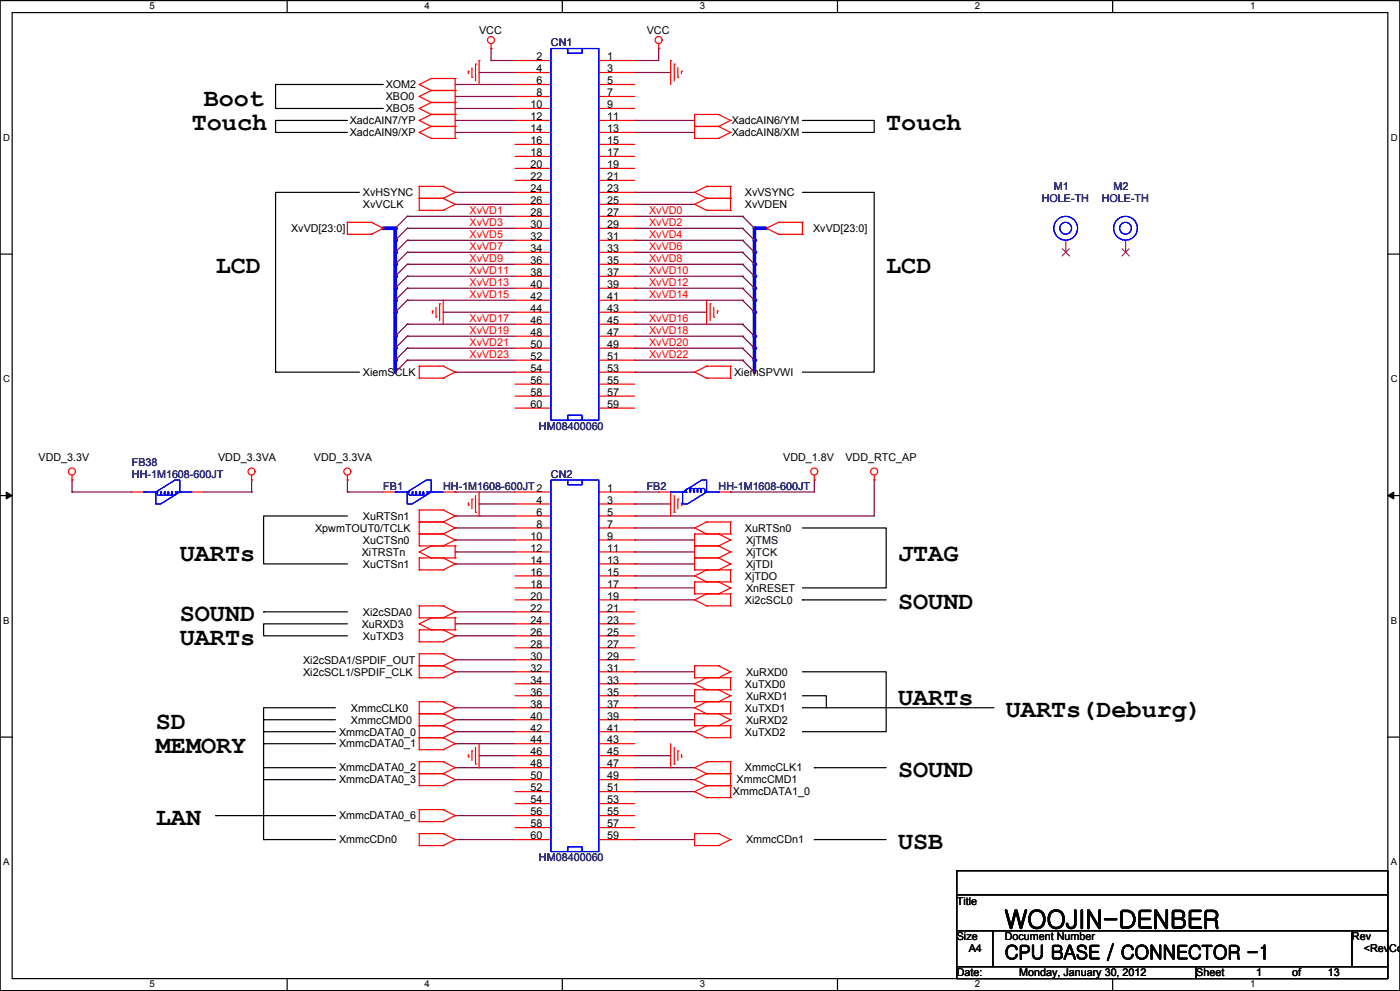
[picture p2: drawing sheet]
<svg xmlns="http://www.w3.org/2000/svg" width="297mm" height="210mm" viewBox="0 0 297 210" stroke-linecap="round" stroke-linejoin="round" font-family="sans-serif">
<g fill="none" stroke="#000" stroke-width=".25">
<path d="M0 .1h296.6v209.7h-296.6zM2.6 2.7h291.5v204.6h-291.5zM60.9 .1v2.6M119.2 .1v2.6M177.5 .1v2.6M235.8 .1v2.6M0 53.8h2.6M294.1 53.8h2.5M0 105h2.6M294.1 105h2.5M0 156.1h2.6M294.1 156.1h2.5"/>
<path d="M60.9 207.3v2.5M119.2 207.3v2.5M177.5 207.3v2.5M235.8 207.3v2.5"/>
</g>
<path d="M1.3 104.2l1.3 .8-1.3 .7zM294.1 105l1.3-.8v1.5z" fill="#000" stroke="#000" stroke-width=".21"/>
<g fill="none" stroke="#800040" stroke-width=".25">
<path d="M101.5 15.4h.1M101.5 15.4h7.6M134.5 45.8h.1M134.5 48.4h.1M134.5 45.8h22.9M134.5 48.4h22.9M86.3 76.3h.1M86.3 76.3h22.8M73.6 101.7h.1M73.6 104.2h.1M73.6 101.7v2.5M73.6 104.2h7.6"/>
<path d="M96.5 109.3h.1M96.5 111.8h.1M96.5 114.4h.1M96.5 116.9h.1M96.5 119.4h.1M96.5 104.2h.1M96.5 109.3h12.6M96.5 111.8h12.6M96.5 114.4h12.6M96.5 116.9h12.6M96.5 119.4h12.6M96.5 104.2h12.6"/>
<path d="M101.5 106.7h.1M101.5 106.7h7.6M134.5 109.3h.1M134.5 114.4h.1M134.5 116.9h.1M134.5 119.4h.1M134.5 106.7h.1M134.5 111.8h.1M134.5 104.2h.1M134.5 111.8h12.7M134.5 114.4h12.7M134.5 116.9h12.7"/>
<path d="M134.5 119.4h12.7M134.5 106.7h7.6M134.5 104.2h5.1M154.8 104.2h.1M172.6 101.7h.1M172.6 101.7v2.5h-17.8M185.3 101.7h.1M185.3 101.7v7.6h-50.8M96.5 129.6h.1M96.5 132.1h.1M96.5 134.7h.1M96.5 139.8h.1"/>
<path d="M96.5 129.6h12.6M96.5 132.1h12.6M96.5 134.7h12.6M96.5 139.8h12.6M134.5 124.5h.1M134.5 127.1h.1M134.5 122h.1M134.5 124.5h12.7M134.5 127.1h12.7M134.5 122h12.7M96.5 149.9h.1M96.5 152.4h.1"/>
<path d="M96.5 155h.1M96.5 157.5h.1M96.5 142.3h.1M96.5 149.9h12.6M96.5 152.4h12.6M96.5 155h12.6M96.5 157.5h12.6M96.5 142.3h12.6M134.5 152.4h.1M134.5 147.4h.1M134.5 142.3h.1M134.5 155h.1"/>
<path d="M134.5 149.9h.1M134.5 144.8h.1M134.5 149.9h12.7M134.5 152.4h12.7M134.5 155h12.7M134.5 147.4h12.7M134.5 142.3h12.7M134.5 144.8h12.7M96.5 162.6h.1M96.5 165.1h.1M96.5 172.8h.1M96.5 177.8h.1"/>
<path d="M96.5 162.6h12.6M96.5 165.1h12.6M96.5 172.8h12.6M96.5 177.8h12.6M101.5 160.1h.1M101.5 160.1h7.6M134.5 162.6h.1M134.5 160.1h.1M134.5 177.8h.1M134.5 162.6h12.7M134.5 160.1h7.6M134.5 177.8h12.7"/>
</g>
<path d="M159.9 48.4v2.5" fill="none" stroke="#00f" stroke-width=".76"/>
<circle cx="159.9" cy="48.4" r=".38" fill="#00f"/>
<path d="M159.9 53.4v2.6" fill="none" stroke="#00f" stroke-width=".76"/>
<circle cx="159.9" cy="53.4" r=".38" fill="#00f"/>
<path d="M159.9 50.9v2.5" fill="none" stroke="#00f" stroke-width=".76"/>
<circle cx="159.9" cy="50.9" r=".38" fill="#00f"/>
<path d="M159.9 71.2v2.5" fill="none" stroke="#00f" stroke-width=".76"/>
<circle cx="159.9" cy="71.2" r=".38" fill="#00f"/>
<path d="M159.9 58.5v2.6" fill="none" stroke="#00f" stroke-width=".76"/>
<circle cx="159.9" cy="58.5" r=".38" fill="#00f"/>
<path d="M159.9 56v2.5" fill="none" stroke="#00f" stroke-width=".76"/>
<circle cx="159.9" cy="56" r=".38" fill="#00f"/>
<path d="M159.9 63.6v2.5" fill="none" stroke="#00f" stroke-width=".76"/>
<circle cx="159.9" cy="63.6" r=".38" fill="#00f"/>
<path d="M159.9 61.1v2.5" fill="none" stroke="#00f" stroke-width=".76"/>
<circle cx="159.9" cy="61.1" r=".38" fill="#00f"/>
<path d="M159.9 66.1v5.1" fill="none" stroke="#00f" stroke-width=".76"/>
<circle cx="159.9" cy="66.1" r=".38" fill="#00f"/>
<path d="M159.9 73.7v2.6" fill="none" stroke="#00f" stroke-width=".76"/>
<circle cx="159.9" cy="73.7" r=".38" fill="#00f"/>
<g fill="none" stroke="#800040" stroke-width=".25">
<path d="M134.5 50.9h.1M134.5 53.4h.1M134.5 56h.1M134.5 58.5h.1M134.5 50.9h22.9M134.5 53.4h22.9M134.5 56h22.9M134.5 58.5h22.9M134.5 61.1h.1M134.5 63.6h.1M134.5 68.7h.1M134.5 71.2h.1"/>
<path d="M134.5 73.7h.1M134.5 66.1h.1M134.5 76.3h.1M134.5 61.1h22.9M134.5 63.6h22.9M134.5 68.7h22.9M134.5 71.2h22.9M134.5 73.7h22.9M134.5 66.1h15.2M134.5 76.3h22.9"/>
</g>
<path d="M159.9 48.4h2.5" fill="none" stroke="#00f" stroke-width=".76"/>
<circle cx="159.9" cy="48.4" r=".38" fill="#00f"/>
<path d="M159.9 76.3v2.5" fill="none" stroke="#00f" stroke-width=".76"/>
<circle cx="159.9" cy="76.3" r=".38" fill="#00f"/>
<path d="M134.5 15.4h.1M134.5 15.4h7.6M96.5 40.7h.1M96.5 43.3h.1M96.5 40.7h12.6M96.5 43.3h12.6" fill="none" stroke="#800040" stroke-width=".25"/>
<path d="M81.2 48.4h2.6" fill="none" stroke="#00f" stroke-width=".76"/>
<circle cx="81.2" cy="48.4" r=".38" fill="#00f"/>
<path d="M96.5 17.9h.1M96.5 17.9h12.6" fill="none" stroke="#800040" stroke-width=".25"/>
<path d="M83.8 76.3v2.5" fill="none" stroke="#00f" stroke-width=".76"/>
<circle cx="83.8" cy="76.3" r=".38" fill="#00f"/>
<path d="M96.5 20.4h.1M96.5 25.5h.1M96.5 23h.1M96.5 20.4h12.6M96.5 25.5h12.6M96.5 23h12.6M86.3 45.8h.1M86.3 48.4h.1M86.3 45.8h22.8M86.3 48.4h22.8M134.5 78.8h.1M134.5 78.8h12.7" fill="none" stroke="#800040" stroke-width=".25"/>
<path d="M83.8 48.4v2.5" fill="none" stroke="#00f" stroke-width=".76"/>
<circle cx="83.8" cy="48.4" r=".38" fill="#00f"/>
<path d="M83.8 53.4v2.6" fill="none" stroke="#00f" stroke-width=".76"/>
<circle cx="83.8" cy="53.4" r=".38" fill="#00f"/>
<path d="M83.8 50.9v2.5" fill="none" stroke="#00f" stroke-width=".76"/>
<circle cx="83.8" cy="50.9" r=".38" fill="#00f"/>
<path d="M83.8 71.2v2.5" fill="none" stroke="#00f" stroke-width=".76"/>
<circle cx="83.8" cy="71.2" r=".38" fill="#00f"/>
<path d="M83.8 58.5v2.6" fill="none" stroke="#00f" stroke-width=".76"/>
<circle cx="83.8" cy="58.5" r=".38" fill="#00f"/>
<path d="M83.8 56v2.5" fill="none" stroke="#00f" stroke-width=".76"/>
<circle cx="83.8" cy="56" r=".38" fill="#00f"/>
<path d="M83.8 63.6v2.5" fill="none" stroke="#00f" stroke-width=".76"/>
<circle cx="83.8" cy="63.6" r=".38" fill="#00f"/>
<path d="M83.8 61.1v2.5" fill="none" stroke="#00f" stroke-width=".76"/>
<circle cx="83.8" cy="61.1" r=".38" fill="#00f"/>
<path d="M83.8 66.1v5.1" fill="none" stroke="#00f" stroke-width=".76"/>
<circle cx="83.8" cy="66.1" r=".38" fill="#00f"/>
<path d="M83.8 73.7v2.6" fill="none" stroke="#00f" stroke-width=".76"/>
<circle cx="83.8" cy="73.7" r=".38" fill="#00f"/>
<g fill="none" stroke="#800040" stroke-width=".25">
<path d="M104.1 10.3h.1M104.1 12.8h.1M104.1 10.3v2.5M104.1 12.8h5M134.5 12.8h.1M139.6 10.3h.1M139.6 10.3v2.5h-5.1M96.5 28.1h.1M96.5 28.1h12.6M134.5 25.5h.1M134.5 28.1h.1M134.5 28.1h12.7"/>
<path d="M134.5 25.5h12.7M86.3 50.9h.1M86.3 53.4h.1M86.3 56h.1M86.3 58.5h.1M86.3 48.4h.1M86.3 45.8h.1M86.3 50.9h22.8M86.3 53.4h22.8M86.3 56h22.8M86.3 58.5h22.8M86.3 48.4l-2.5 2.5"/>
<path d="M86.3 50.9l-2.5 2.5M86.3 56l-2.5 2.5M86.3 58.5l-2.5 2.6M86.3 53.4l-2.5 2.6M86.3 45.8l-2.5 2.6M134.5 40.7h.1M134.5 43.3h.1M134.5 40.7h12.7M134.5 43.3h12.7M157.4 48.4h.1M157.4 50.9h.1M157.4 56h.1"/>
<path d="M157.4 58.5h.1M157.4 53.4h.1M157.4 45.8h.1M157.4 48.4l2.5 2.5M157.4 50.9l2.5 2.5M157.4 56l2.5 2.5M157.4 58.5l2.5 2.6M157.4 53.4l2.5 2.6M157.4 45.8l2.5 2.6M86.3 61.1h.1M86.3 63.6h.1M86.3 68.7h.1"/>
<path d="M86.3 71.2h.1M86.3 73.7h.1M86.3 76.3h.1M86.3 61.1h22.8M86.3 63.6h22.8M86.3 68.7h22.8M86.3 71.2h22.8M86.3 73.7h22.8M86.3 63.6l-2.5 2.5M86.3 61.1l-2.5 2.5M86.3 71.2l-2.5 2.5M86.3 73.7l-2.5 2.6"/>
<path d="M86.3 68.7l-2.5 2.5M86.3 76.3l-2.5 2.5M93.9 66.1h.1M93.9 66.1h15.2M96.5 78.8h.1M96.5 78.8h12.6M157.4 63.6h.1M157.4 61.1h.1M157.4 71.2h.1M157.4 73.7h.1M157.4 68.7h.1M157.4 76.3h.1"/>
<path d="M157.4 63.6l2.5 2.5M157.4 61.1l2.5 2.5M157.4 71.2l2.5 2.5M157.4 73.7l2.5 2.6M157.4 68.7l2.5 2.5M157.4 76.3l2.5 2.5M15.3 104.2h.1M15.3 101.7h.1M15.3 104.2h12.7M15.3 101.7v2.5M43.2 104.2h10.1M53.3 104.2h.1"/>
<path d="M53.3 101.7h.1M53.3 101.7v2.5M134.5 165.1h.1M134.5 167.7h.1M134.5 165.1h12.7M134.5 167.7h12.7"/>
</g>
<g fill="none" stroke="#f00" stroke-width=".25">
<path d="M88.8 17.9h.1M88.8 17.9l2.6 1.3M91.4 16.6h.1M91.4 19.2h.1M91.4 16.6l-2.6 1.3M91.4 16.6h5.1M91.4 19.2h5.1M91.4 19.2l-2.6 1.2M96.5 16.6h.1M96.5 19.2h.1M96.5 16.6v12.7M99.2 15.1h.1"/>
<path d="M99.2 15.1v.5M100 16.4h.1M100 14.3v2.1M100.8 13.6h.1M100.8 13.6v3.5M101.5 12.8h.1M101.5 12.8v5.1M104.1 10.3h.1M104.1 9.3v1M109.1 12.8h7.7M109.1 15.4h7.7M109.1 17.9h7.7"/>
<path d="M126.9 12.8h7.6M126.9 15.4h7.6M126.9 17.9h7.6M139.6 10.3h.1M139.6 9.3v1M142.1 12.8h.1M142.1 12.8v5.1M142.9 13.6h.1M142.9 13.6v3.5M143.6 16.4h.1M143.6 14.3v2.1M144.4 15.1h.1"/>
<path d="M144.4 15.1v.5M88.8 39.5h.1M88.8 20.4h.1M88.8 25.5h.1M88.8 23h.1M88.8 28.1h.1M88.8 39.5v5.1M88.8 39.5h5.1M88.8 20.4l2.6 1.3M88.8 25.5l2.6 1.3M88.8 23l2.6 1.2M88.8 28.1l2.6 1.2"/>
<path d="M91.4 21.7h.1M91.4 24.2h.1M91.4 26.8h.1M91.4 29.3h.1M91.4 21.7h5.1M91.4 24.2l-2.6 1.3M91.4 24.2h5.1M91.4 26.8h5.1M91.4 21.7l-2.6 1.3M91.4 26.8l-2.6 1.3M91.4 29.3h5.1M93.9 39.5h.1"/>
<path d="M93.9 39.5l2.6 1.2M96.5 21.7h.1M96.5 24.2h.1M96.5 26.8h.1M96.5 29.3h.1M109.1 20.4h7.7M109.1 23h7.7M109.1 25.5h7.7M109.1 28.1h7.7M109.1 30.6h7.7M109.1 33.1h7.7M109.1 35.7h7.7"/>
<path d="M109.1 38.2h7.7M126.9 20.4h7.6M126.9 23h7.6M126.9 25.5h7.6M126.9 28.1h7.6M126.9 30.6h7.6M126.9 33.1h7.6M126.9 35.7h7.6M126.9 38.2h7.6M147.2 24.2h.1M147.2 26.8h.1M147.2 29.3h.1"/>
<path d="M147.2 24.2v5.1M147.2 24.2h5.1M147.2 26.8h5.1M147.2 29.3h5.1M149.7 39.5h.1M149.7 39.5h5.1M149.7 39.5l-2.5 1.2M152.3 24.2h.1M152.3 26.8h.1M152.3 29.3h.1M152.3 24.2l2.5 1.3M152.3 26.8l2.5 1.3"/>
<path d="M154.8 39.5h.1M154.8 25.5h.1M154.8 28.1h.1M154.8 39.5v5.1M154.8 25.5l-2.5 1.3M154.8 28.1l-2.5 1.2M73.6 47.1h.1M73.6 49.6h.1M73.6 47.1h5.1M73.6 49.6h5.1M73.6 47.1v2.5M78.7 47.1h.1"/>
<path d="M78.7 49.6h.1M78.7 47.1l2.5 1.3M81.2 48.4h.1M81.2 48.4l-2.5 1.2M88.8 42h.1M88.8 44.6h.1M88.8 42h5.1M88.8 44.6h5.1M93.9 42h.1M93.9 44.6h.1M93.9 42l2.6 1.3M96.5 40.7h.1"/>
<path d="M96.5 43.3h.1M96.5 40.7l-2.6 1.3M96.5 43.3l-2.6 1.3M109.1 40.7h7.7M109.1 43.3h7.7M109.1 45.8h7.7M109.1 48.4h7.7M109.1 50.9h7.7M109.1 53.4h7.7M109.1 56h7.7M109.1 58.5h7.7M126.9 40.7h7.6"/>
<path d="M126.9 43.3h7.6M126.9 45.8h7.6M126.9 48.4h7.6M126.9 50.9h7.6M126.9 53.4h7.6M126.9 56h7.6M126.9 58.5h7.6M147.2 40.7h.1M147.2 43.3h.1M147.2 40.7l2.5 1.3M147.2 43.3l2.5 1.3M149.7 42h.1"/>
<path d="M149.7 44.6h.1M149.7 42h5.1M149.7 44.6h5.1M149.7 42l-2.5 1.3M154.8 42h.1M154.8 44.6h.1M162.4 48.4h.1M162.4 48.4l2.6 1.2M165 47.1h.1M165 49.6h.1M165 47.1l-2.6 1.3M165 47.1h5"/>
<path d="M165 49.6h5M170 47.1h.1M170 49.6h.1M170 47.1v2.5M225.9 50.9v2.5M238.5 50.9v2.5M88.8 77.6h.1M88.8 77.6v2.5M88.8 77.6h5.1M91.6 65.9h.1M91.6 65.9v.5M92.4 67.1h.1"/>
<path d="M92.4 65.1v2M93.2 64.4h.1M93.2 64.4v3.5M93.9 77.6h.1M93.9 63.6h.1M93.9 77.6l2.6 1.2M93.9 63.6v5.1M96.5 78.8h.1M96.5 78.8l-2.6 1.3M109.1 61.1h7.7M109.1 63.6h7.7M109.1 66.1h7.7"/>
<path d="M109.1 68.7h7.7M109.1 71.2h7.7M109.1 73.7h7.7M109.1 76.3h7.7M109.1 78.8h7.7M126.9 61.1h7.6M126.9 63.6h7.6M126.9 66.1h7.6M126.9 68.7h7.6M126.9 71.2h7.6M126.9 73.7h7.6M126.9 76.3h7.6"/>
<path d="M126.9 78.8h7.6M147.2 78.8h.1M147.2 78.8l2.5 1.3M149.7 77.6h.1M149.7 63.6h.1M149.7 77.6l-2.5 1.2M149.7 77.6h5.1M149.7 63.6v5.1M150.5 64.4h.1M150.5 64.4v3.5M151.3 67.1h.1M151.3 65.1v2"/>
<path d="M152 65.9h.1M152 65.9v.5M154.8 77.6h.1M154.8 77.6v2.5M88.8 80.1h.1M88.8 80.1h5.1M93.9 80.1h.1M109.1 81.4h7.7M109.1 83.9h7.7M109.1 86.4h7.7M126.9 81.4h7.6M126.9 83.9h7.6"/>
<path d="M126.9 86.4h7.6M149.7 80.1h.1M149.7 80.1h5.1M154.8 80.1h.1M15.3 101.7h.1M15.3 100.7v1M28 104.2h2.5M40.6 104.2h2.6M53.3 101.7h.1M53.3 100.7v1M73.6 101.7h.1M73.6 100.7v1"/>
<path d="M81.2 104.2h2.6M88.8 108h.1M88.8 110.6h.1M88.8 113.1h.1M88.8 115.6h.1M88.8 118.2h.1M88.8 116.9h.1M88.8 108v7.6M88.8 118.2v2.5M88.8 108h5.1M88.8 110.6h5.1M88.8 113.1h5.1"/>
<path d="M88.8 115.6h7.7M88.8 118.2h7.7M88.8 116.9l2.6 1.3M91.4 115.6h.1M91.4 118.2h.1M91.4 115.6l-2.6 1.3M93.9 108h.1M93.9 110.6h.1M93.9 113.1h.1M93.9 115.6h.1M93.9 118.2h.1M93.9 108l2.6 1.3"/>
<path d="M93.9 110.6l2.6 1.2M93.9 113.1l2.6 1.3M93.9 118.2l2.6 1.2M93.9 104.2h2.6M96.5 109.3h.1M96.5 111.8h.1M96.5 114.4h.1M96.5 119.4h.1M96.5 115.6h.1M96.5 118.2h.1M96.5 109.3l-2.6 1.3M96.5 111.8l-2.6 1.3"/>
<path d="M96.5 114.4l-2.6 1.2M96.5 119.4l-2.6 1.3M96.5 115.6v2.6M99.2 107h.1M99.2 106.5v.5M100 105.7h.1M100 105.7v2.1M100.8 108.5h.1M100.8 105v3.5M101.5 109.3h.1M101.5 104.2v5.1M109.1 104.2h7.7"/>
<path d="M109.1 106.7h7.7M109.1 109.3h7.7M109.1 111.8h7.7M109.1 114.4h7.7M109.1 116.9h7.7M109.1 119.4h7.7M126.9 104.2h7.6M126.9 106.7h7.6M126.9 109.3h7.6M126.9 111.8h7.6M126.9 114.4h7.6M126.9 116.9h7.6"/>
<path d="M126.9 119.4h7.6M139.6 104.2h2.5v5.1M142.1 109.3h.1M142.9 108.5h.1M142.9 105v3.5M143.6 105.7h.1M143.6 105.7v2.1M144.4 107h.1M144.4 106.5v.5M147.2 113.1h.1M147.2 115.6h.1M147.2 118.2h.1"/>
<path d="M147.2 111.8h.1M147.2 113.1h7.6M147.2 115.6h5.1M147.2 113.1v7.6M147.2 118.2h5.1M147.2 111.8l2.5 1.3M149.7 110.6h.1M149.7 113.1h.1M149.7 110.6h5.1M149.7 110.6l-2.5 1.2M152.3 113.1h.1M152.3 115.6h.1"/>
<path d="M152.3 118.2h.1M152.3 113.1l2.5 1.3M152.3 115.6l2.5 1.3M152.3 118.2l2.5 1.2M152.3 104.2h2.5M154.8 114.4h.1M154.8 116.9h.1M154.8 119.4h.1M154.8 110.6h.1M154.8 113.1h.1M154.8 110.6v2.5M154.8 114.4l-2.5 1.2"/>
<path d="M154.8 116.9l-2.5 1.3M154.8 119.4l-2.5 1.3M172.6 101.7h.1M172.6 100.7v1M185.3 101.7h.1M185.3 100.7v1M88.8 120.7h.1M88.8 128.3h.1M88.8 130.9h.1M88.8 132.1h.1M88.8 133.4h.1M88.8 135.9h.1"/>
<path d="M88.8 138.5h.1M88.8 128.3v2.6M88.8 133.4v2.5M88.8 138.5v5.1M88.8 120.7h5.1M88.8 128.3h5.1M88.8 130.9h7.7M88.8 133.4h7.7M88.8 132.1l2.6 1.3M88.8 135.9h5.1M88.8 138.5h5.1M91.4 130.9h.1"/>
<path d="M91.4 133.4h.1M91.4 130.9l-2.6 1.2M93.9 120.7h.1M93.9 128.3h.1M93.9 130.9h.1M93.9 133.4h.1M93.9 135.9h.1M93.9 138.5h.1M93.9 128.3l2.6 1.3M93.9 133.4l2.6 1.3M93.9 138.5l2.6 1.3M96.5 129.6h.1"/>
<path d="M96.5 130.9h.1M96.5 133.4h.1M96.5 134.7h.1M96.5 139.8h.1M96.5 130.9v2.5M96.5 129.6l-2.6 1.3M96.5 134.7l-2.6 1.2M96.5 139.8l-2.6 1.2M109.1 122h7.7M109.1 124.5h7.7M109.1 127.1h7.7M109.1 129.6h7.7"/>
<path d="M109.1 132.1h7.7M109.1 134.7h7.7M109.1 137.2h7.7M109.1 139.8h7.7M126.9 122h7.6M126.9 124.5h7.6M126.9 127.1h7.6M126.9 129.6h7.6M126.9 132.1h7.6M126.9 134.7h7.6M126.9 137.2h7.6M126.9 139.8h7.6"/>
<path d="M147.2 120.7h.1M147.2 123.3h.1M147.2 125.8h.1M147.2 127.1h.1M147.2 122h.1M147.2 123.3v2.5M147.2 120.7h7.6M147.2 123.3h7.6M147.2 125.8h7.6M147.2 127.1l2.5 1.2M147.2 122l2.5 1.3M149.7 125.8h.1"/>
<path d="M149.7 128.3h.1M149.7 120.7h.1M149.7 123.3h.1M149.7 128.3h5.1M149.7 125.8l-2.5 1.3M149.7 120.7l-2.5 1.3M152.3 120.7h.1M152.3 123.3h.1M152.3 125.8h.1M152.3 123.3l2.5 1.2M154.8 124.5h.1M154.8 125.8h.1"/>
<path d="M154.8 128.3h.1M154.8 120.7h.1M154.8 123.3h.1M154.8 120.7v2.6M154.8 125.8v2.5M154.8 124.5l-2.5 1.3M88.8 148.6h.1M88.8 151.2h.1M88.8 153.7h.1M88.8 156.3h.1M88.8 158.8h.1M88.8 141h.1"/>
<path d="M88.8 143.6h.1M88.8 148.6h5.1M88.8 148.6v10.2M88.8 151.2h5.1M88.8 153.7h5.1M88.8 156.3h5.1M88.8 158.8h5.1M88.8 141h5.1M88.8 143.6h5.1M93.9 148.6h.1M93.9 151.2h.1M93.9 153.7h.1"/>
<path d="M93.9 156.3h.1M93.9 158.8h.1M93.9 141h.1M93.9 143.6h.1M93.9 148.6l2.6 1.3M93.9 151.2l2.6 1.2M93.9 153.7l2.6 1.3M93.9 156.3l2.6 1.2M93.9 141l2.6 1.3M96.5 149.9h.1M96.5 152.4h.1M96.5 155h.1"/>
<path d="M96.5 157.5h.1M96.5 142.3h.1M96.5 149.9l-2.6 1.3M96.5 152.4l-2.6 1.3M96.5 155l-2.6 1.3M96.5 157.5l-2.6 1.3M96.5 142.3l-2.6 1.3M99.2 159.8v.5M100 159h.1M100 159v2.1M100.8 158.3v3.5M101.5 157.5v5.1"/>
<path d="M109.1 142.3h7.7M109.1 144.8h7.7M109.1 147.4h7.7M109.1 149.9h7.7M109.1 152.4h7.7M109.1 155h7.7M109.1 157.5h7.7M126.9 142.3h7.6M126.9 144.8h7.6M126.9 147.4h7.6M126.9 149.9h7.6M126.9 152.4h7.6"/>
<path d="M126.9 155h7.6M126.9 157.5h7.6M142.1 157.5v5.1M142.9 158.3v3.5M143.6 159h.1M143.6 159v2.1M144.4 159.8v.5M147.2 151.2h.1M147.2 153.7h.1M147.2 146.1h.1M147.2 148.6h.1M147.2 141h.1"/>
<path d="M147.2 143.6h.1M147.2 155h.1M147.2 149.9h.1M147.2 144.8h.1M147.2 148.6h7.6M147.2 151.2h7.6M147.2 153.7h7.6M147.2 141v2.6M147.2 146.1v2.5M147.2 151.2v2.5M147.2 144.8l2.5 1.3M147.2 146.1h7.6"/>
<path d="M147.2 141h5.1M147.2 143.6h7.6M147.2 155l2.5 1.3M147.2 149.9l2.5 1.3M149.7 153.7h.1M149.7 156.3h.1M149.7 148.6h.1M149.7 151.2h.1M149.7 143.6h.1M149.7 146.1h.1M149.7 156.3h5.1M149.7 153.7l-2.5 1.3"/>
<path d="M149.7 148.6l-2.5 1.3M149.7 143.6l-2.5 1.2M152.3 151.2h.1M152.3 153.7h.1M152.3 146.1h.1M152.3 148.6h.1M152.3 141h.1M152.3 143.6h.1M152.3 151.2l2.5 1.2M152.3 146.1l2.5 1.3M152.3 141l2.5 1.3M154.8 152.4h.1"/>
<path d="M154.8 147.4h.1M154.8 142.3h.1M154.8 153.7h.1M154.8 156.3h.1M154.8 148.6h.1M154.8 151.2h.1M154.8 143.6h.1M154.8 146.1h.1M154.8 143.6v2.5M154.8 148.6v2.6M154.8 153.7v2.6M154.8 152.4l-2.5 1.3"/>
<path d="M154.8 147.4l-2.5 1.2M154.8 142.3l-2.5 1.3M88.8 171.5h.1M88.8 174h.1M88.8 176.6h.1M88.8 179.1h.1M88.8 161.3h.1M88.8 163.9h.1M88.8 166.4h.1M88.8 161.3h5.1M88.8 163.9h5.1M88.8 161.3v5.1"/>
<path d="M88.8 171.5v2.5M88.8 176.6v2.5M88.8 171.5h5.1M88.8 174h5.1M88.8 176.6h5.1M88.8 179.1h5.1M88.8 166.4h5.1M93.9 171.5h.1M93.9 174h.1M93.9 176.6h.1M93.9 179.1h.1M93.9 161.3h.1"/>
<path d="M93.9 163.9h.1M93.9 166.4h.1M93.9 171.5l2.6 1.3M93.9 176.6l2.6 1.2M93.9 161.3l2.6 1.3M93.9 163.9l2.6 1.2M96.5 172.8h.1M96.5 177.8h.1M96.5 162.6h.1M96.5 165.1h.1M96.5 172.8l-2.6 1.2M96.5 177.8l-2.6 1.3"/>
<path d="M96.5 162.6l-2.6 1.3M96.5 165.1l-2.6 1.3M99.2 160.3h.1M100.8 161.8h.1M101.5 162.6h.1M109.1 160.1h7.7M109.1 162.6h7.7M109.1 165.1h7.7M109.1 167.7h7.7M109.1 170.2h7.7M109.1 172.8h7.7M109.1 175.3h7.7"/>
<path d="M109.1 177.8h7.7M126.9 160.1h7.6M126.9 162.6h7.6M126.9 165.1h7.6M126.9 167.7h7.6M126.9 170.2h7.6M126.9 172.8h7.6M126.9 175.3h7.6M126.9 177.8h7.6M142.1 162.6h.1M142.9 161.8h.1M144.4 160.3h.1"/>
<path d="M147.2 162.6h.1M147.2 176.6h.1M147.2 179.1h.1M147.2 165.1h.1M147.2 167.7h.1M147.2 162.6l2.5 1.3M147.2 176.6v2.5M147.2 176.6h5.1M147.2 179.1h5.1M147.2 165.1l2.5 1.3M147.2 167.7l2.5 1.2M149.7 161.3h.1"/>
<path d="M149.7 163.9h.1M149.7 166.4h.1M149.7 168.9h.1M149.7 161.3l-2.5 1.3M149.7 161.3h5.1M149.7 163.9h5.1M149.7 166.4h5.1M149.7 163.9l-2.5 1.2M149.7 166.4l-2.5 1.3M149.7 168.9h5.1M152.3 176.6h.1M152.3 179.1h.1"/>
<path d="M152.3 176.6l2.5 1.2M154.8 161.3h.1M154.8 163.9h.1M154.8 177.8h.1M154.8 166.4h.1M154.8 168.9h.1M154.8 161.3v7.6M154.8 177.8l-2.5 1.3"/>
<circle cx="104" cy="8.5" r=".74"/>
<circle cx="139.6" cy="8.5" r=".74"/>
<circle cx="15.2" cy="99.9" r=".74"/>
<circle cx="53.3" cy="99.9" r=".74"/>
<circle cx="73.6" cy="99.9" r=".74"/>
<circle cx="172.6" cy="99.9" r=".74"/>
<circle cx="185.2" cy="99.9" r=".74"/>
</g>
<g fill="none" stroke="#000" stroke-width=".25">
<path d="M81.2 17.9h-22.8v5.1h22.8M73.6 25.5h-15.2v2.6h15.2M170 25.5h15.3v2.6h-15.3M76.2 40.7h-17.8v38.1M170 40.7h15.3v38.1h-15.3M58.4 78.8h.1M58.4 78.8h17.8M73.6 109.3h-17.7v10.1h17.7M170 111.8h17.8v12.7h-17.8M55.9 129.6h.1M55.9 129.6h17.7M73.6 132.1h-17.7v2.6h17.7"/>
<path d="M170 127.1h.1M170 127.1h17.8M55.9 152.4h.1M55.9 155h.1M55.9 157.5h.1M55.9 152.4h15.2M55.9 155h15.2M55.9 157.5h15.2M71.1 149.9h-15.2v27.9M170 142.3h17.8v12.7h-17.8M170 147.4h5.1v2.5h-5.1M175.1 149.9h.1"/>
<path d="M175.1 149.9h35.5M45.7 172.8h.1M45.7 172.8h25.4M55.9 162.6h.1M55.9 177.8h.1M55.9 165.1h.1M55.9 162.6h15.2M55.9 177.8h15.2M55.9 165.1h15.2M172.6 162.6h.1M172.6 177.8h.1M172.6 162.6h15.2"/>
<path d="M172.6 177.8h15.2M202.8 184.4h91.3v5.1h-91.3zM202.8 189.5h91.3v7.6h-91.3zM202.8 197.1h7.6v7.6h-7.6zM210.4 197.1h76.1v7.6h-76.1zM286.5 197.1h7.6v7.6h-7.6zM202.8 204.7h50.7v2.6h-50.7zM253.5 204.7h40.6v2.6h-40.6z"/>
</g>
<g fill="none" stroke="#00f" stroke-width=".25">
<path d="M116.8 10.3h10.1v78.7h-10.1zM120.3 10.3v1h3.1v-1M120.3 89v-1h3.1v1M30.5 104.2h.1M30.5 104.2h2.8M33 104.2l4.1-2.5h1v2.5l-4.1 2.5h-1zM33.3 104.2h.1M33.4 104.1a.49 .49 0 0 0 0 .7 .49 .49 0 0 0 .7 0 .49 .49 0 0 0 0-.7M34.2 104.1a.49 .49 0 0 0 0 .7 .49 .49 0 0 0 .7 0 .49 .49 0 0 0 0-.7M34.9 104.1a.49 .49 0 0 0 0 .7 .49 .49 0 0 0 .7 0 .49 .49 0 0 0 0-.7M35.7 104.1a.49 .49 0 0 0 0 .7 .49 .49 0 0 0 .7 0 .49 .49 0 0 0 0-.7M36.5 104.1a.49 .49 0 0 0 0 .7 .49 .49 0 0 0 .6 0 .49 .49 0 0 0 .1-.7"/>
<path d="M37.3 104.2h3.3M38.1 104.2h.1M83.8 104.2h.1M83.8 104.2h2.8M86.3 104.2l4.1-2.5h1v2.5l-4.1 2.5h-1zM86.6 104.2h.1M86.7 104.1a.49 .49 0 0 0 0 .7 .49 .49 0 0 0 .7 0 .49 .49 0 0 0 0-.7M87.5 104.1a.49 .49 0 0 0 0 .7 .49 .49 0 0 0 .6 0 .49 .49 0 0 0 .1-.7M88.2 104.1a.49 .49 0 0 0 0 .7 .49 .49 0 0 0 .7 0 .49 .49 0 0 0 0-.7M89 104.1a.49 .49 0 0 0 0 .7 .49 .49 0 0 0 .7 0 .49 .49 0 0 0 0-.7M89.7 104.1a.49 .49 0 0 0 0 .7 .49 .49 0 0 0 .7 0 .49 .49 0 0 0 .1-.7M90.6 104.2h3.3"/>
<path d="M91.4 104.2h.1M116.8 101.7h10.1v78.7h-10.1zM120.3 101.7v1h3.1v-1M142.1 104.2h3.3M144.7 104.2l4-2.5h1v2.5l-4 2.5h-1zM144.7 104.2h.1M146.3 104.3a.49 .49 0 0 0 0-.7 .49 .49 0 0 0-.7 0 .49 .49 0 0 0 0 .7M147 104.3a.49 .49 0 0 0 0-.7 .49 .49 0 0 0-.7 0 .49 .49 0 0 0 0 .7M147.8 104.3a.49 .49 0 0 0 0-.7 .49 .49 0 0 0-.7 0 .49 .49 0 0 0 0 .7M148.5 104.3a.49 .49 0 0 0 0-.7 .49 .49 0 0 0-.7 0 .49 .49 0 0 0 .1 .7M149.3 104.3a.49 .49 0 0 0 0-.7 .49 .49 0 0 0-.7 0 .49 .49 0 0 0 0 .7M149.5 104.2h.1"/>
<path d="M149.5 104.2h2.8M152.3 104.2h.1M120.3 180.4v-1h3.1v1"/>
<circle cx="225.8" cy="48.3" r="2.52"/>
<circle cx="225.8" cy="48.3" r="1.25"/>
<circle cx="238.5" cy="48.3" r="2.52"/>
<circle cx="238.5" cy="48.3" r="1.25"/>
</g>
<path d="M225.1 52.7l1.6 1.5M226.6 52.7l-1.5 1.5M237.8 52.7l1.5 1.5M239.3 52.7l-1.6 1.5" fill="none" stroke="#804000" stroke-width=".21"/>
<g font-size="5.3">
<text x="43.2" y="22.4">Boot</text>
<text x="40.6" y="27.5">Touch</text>
<text x="187.8" y="27.5">Touch</text>
<text x="45.7" y="57.9">LCD</text>
<text x="187.8" y="57.9">LCD</text>
<text x="38.1" y="118.8">UARTs</text>
<text x="190.3" y="118.8">JTAG</text>
<text x="38.1" y="131.5">SOUND</text>
<text x="190.3" y="129">SOUND</text>
<text x="38.1" y="136.6">UARTs</text>
<text x="190.3" y="149.3">UARTs</text>
<text x="33" y="154.4">SD</text>
<text x="213.2" y="151.9">UARTs(Deburg)</text>
<text x="33" y="159.5">MEMORY</text>
<text x="190.3" y="164.5">SOUND</text>
<text x="33" y="174.7">LAN</text>
<text x="190.3" y="179.8">USB</text>
<text x="212.9" y="196.6">WOOJIN-DENBER</text>
</g>
<text font-size="4.1" x="212.9" y="203.1">CPU BASE / CONNECTOR -1</text>
<g font-size="2.3">
<text x="101.5" y="7.3">VCC</text>
<text x="137.1" y="7.3">VCC</text>
<text x="113.7" y="12.8">2</text>
<text x="113.7" y="15.3">4</text>
<text x="113.7" y="17.9">6</text>
<text x="128.7" y="12.8">1</text>
<text x="128.7" y="15.3">3</text>
<text x="128.7" y="17.9">5</text>
<text x="81.7" y="18.7">XOM2</text>
<text x="81.7" y="21.2">XBO0</text>
<text x="81.7" y="23.8">XBO5</text>
<text x="112.4" y="22.9">10</text>
<text x="113.7" y="20.4">8</text>
<text x="128.7" y="20.4">7</text>
<text x="128.7" y="22.9">9</text>
<text x="74.1" y="26.3">XadcAIN7/YP</text>
<text x="74.1" y="28.9">XadcAIN9/XP</text>
<text x="112.4" y="25.5">12</text>
<text x="112.4" y="28">14</text>
<text x="128.7" y="25.5">11</text>
<text x="128.7" y="28">13</text>
<text x="155.1" y="26.3">XadcAIN6/YM</text>
<text x="155.1" y="28.9">XadcAIN8/XM</text>
<text x="112.4" y="30.5">16</text>
<text x="112.4" y="33.1">18</text>
<text x="112.4" y="35.6">20</text>
<text x="128.7" y="30.5">15</text>
<text x="128.7" y="33.1">17</text>
<text x="128.7" y="35.6">19</text>
<text x="76.9" y="41.5">XvHSYNC</text>
<text x="112.4" y="38.2">22</text>
<text x="112.4" y="40.7">24</text>
<text x="128.7" y="38.2">21</text>
<text x="128.7" y="40.7">23</text>
<text x="157.9" y="41.5">XvVSYNC</text>
<text x="76.9" y="44.1">XvVCLK</text>
<text x="112.4" y="43.2">26</text>
<text x="112.4" y="45.8">28</text>
<text x="128.7" y="43.2">25</text>
<text x="128.7" y="45.8">27</text>
<text x="157.9" y="44.1">XvVDEN</text>
<text x="61.7" y="49.2">XvVD[23:0]</text>
<text x="112.4" y="48.3">30</text>
<text x="112.4" y="50.9">32</text>
<text x="112.4" y="53.4">34</text>
<text x="128.7" y="48.3">29</text>
<text x="128.7" y="50.9">31</text>
<text x="128.7" y="53.4">33</text>
<text x="172.3" y="49.2">XvVD[23:0]</text>
<text x="112.4" y="55.9">36</text>
<text x="112.4" y="58.5">38</text>
<text x="128.7" y="55.9">35</text>
<text x="128.7" y="58.5">37</text>
<text x="112.4" y="61">40</text>
<text x="112.4" y="63.6">42</text>
<text x="128.7" y="61">39</text>
<text x="128.7" y="63.6">41</text>
<text x="112.4" y="66.1">44</text>
<text x="112.4" y="68.6">46</text>
<text x="112.4" y="71.2">48</text>
<text x="128.7" y="66.1">43</text>
<text x="128.7" y="68.6">45</text>
<text x="128.7" y="71.2">47</text>
<text x="112.4" y="73.7">50</text>
<text x="112.4" y="76.2">52</text>
<text x="128.7" y="73.7">49</text>
<text x="128.7" y="76.2">51</text>
<text x="76.9" y="79.6">XiemSCLK</text>
<text x="112.4" y="78.8">54</text>
<text x="112.4" y="81.3">56</text>
<text x="112.4" y="83.9">58</text>
<text x="128.7" y="78.8">53</text>
<text x="128.7" y="81.3">55</text>
<text x="128.7" y="83.9">57</text>
<text x="155.6" y="79.6">XiemSPVWI</text>
<text x="112.4" y="86.4">60</text>
<text x="128.7" y="86.4">59</text>
<text x="8.2" y="97.7">VDD_3.3V</text>
<text x="46.2" y="97.7">VDD_3.3VA</text>
<text x="66.5" y="97.7">VDD_3.3VA</text>
<text x="166" y="97.7">VDD_1.8V</text>
<text x="179.2" y="97.7">VDD_RTC_AP</text>
<text x="113.7" y="106.7">4</text>
<text x="128.7" y="104.2">1</text>
<text x="128.7" y="106.7">3</text>
<text x="66.8" y="112.6">XpwmTOUT0/TCLK</text>
<text x="76.9" y="110.1">XuRTSn1</text>
<text x="113.7" y="109.2">6</text>
<text x="113.7" y="111.8">8</text>
<text x="128.7" y="109.2">5</text>
<text x="128.7" y="111.8">7</text>
<text x="157.9" y="112.6">XuRTSn0</text>
<text x="76.7" y="117.7">XiTRSTn</text>
<text x="76.9" y="115.2">XuCTSn0</text>
<text x="112.4" y="114.3">10</text>
<text x="112.4" y="116.9">12</text>
<text x="112.4" y="119.4">14</text>
<text x="128.7" y="114.3">9</text>
<text x="128.7" y="116.9">11</text>
<text x="128.7" y="119.4">13</text>
<text x="158.1" y="115.2">XjTMS</text>
<text x="158.1" y="117.7">XjTCK</text>
<text x="76.9" y="120.2">XuCTSn1</text>
<text x="112.4" y="121.9">16</text>
<text x="112.4" y="124.5">18</text>
<text x="128.7" y="121.9">15</text>
<text x="128.7" y="124.5">17</text>
<text x="157.9" y="122.8">XjTDO</text>
<text x="158.1" y="120.2">XjTDI</text>
<text x="158.1" y="125.3">XnRESET</text>
<text x="76.9" y="130.4">Xi2cSDA0</text>
<text x="112.4" y="127">20</text>
<text x="112.4" y="129.6">22</text>
<text x="128.7" y="127">19</text>
<text x="128.7" y="129.6">21</text>
<text x="157.9" y="127.9">Xi2cSCL0</text>
<text x="76.7" y="132.9">XuRXD3</text>
<text x="76.9" y="135.5">XuTXD3</text>
<text x="112.4" y="132.1">24</text>
<text x="112.4" y="134.6">26</text>
<text x="112.4" y="137.2">28</text>
<text x="128.7" y="132.1">23</text>
<text x="128.7" y="134.6">25</text>
<text x="128.7" y="137.2">27</text>
<text x="64.2" y="140.6">Xi2cSDA1/SPDIF_OUT</text>
<text x="64.2" y="143.1">Xi2cSCL1/SPDIF_CLK</text>
<text x="112.4" y="139.7">30</text>
<text x="112.4" y="142.2">32</text>
<text x="128.7" y="139.7">29</text>
<text x="128.7" y="142.2">31</text>
<text x="158.1" y="143.1">XuRXD0</text>
<text x="112.4" y="144.8">34</text>
<text x="112.4" y="147.3">36</text>
<text x="112.4" y="149.9">38</text>
<text x="128.7" y="144.8">33</text>
<text x="128.7" y="147.3">35</text>
<text x="128.7" y="149.9">37</text>
<text x="157.9" y="145.6">XuTXD0</text>
<text x="158.1" y="148.2">XuRXD1</text>
<text x="71.8" y="155.8">XmmcDATA0_0</text>
<text x="74.4" y="150.7">XmmcCLK0</text>
<text x="74.4" y="153.2">XmmcCMD0</text>
<text x="112.4" y="152.4">40</text>
<text x="112.4" y="154.9">42</text>
<text x="128.7" y="152.4">39</text>
<text x="128.7" y="154.9">41</text>
<text x="157.9" y="155.8">XuTXD2</text>
<text x="157.9" y="150.7">XuTXD1</text>
<text x="158.1" y="153.2">XuRXD2</text>
<text x="71.8" y="158.3">XmmcDATA0_1</text>
<text x="112.4" y="157.5">44</text>
<text x="112.4" y="160">46</text>
<text x="128.7" y="157.5">43</text>
<text x="128.7" y="160">45</text>
<text x="71.8" y="163.4">XmmcDATA0_2</text>
<text x="71.8" y="165.9">XmmcDATA0_3</text>
<text x="112.4" y="162.6">48</text>
<text x="112.4" y="165.1">50</text>
<text x="112.4" y="167.6">52</text>
<text x="128.7" y="162.6">47</text>
<text x="128.7" y="165.1">49</text>
<text x="128.7" y="167.6">51</text>
<text x="156.1" y="165.9">XmmcCMD1</text>
<text x="157.9" y="163.4">XmmcCLK1</text>
<text x="71.8" y="173.6">XmmcDATA0_6</text>
<text x="112.4" y="170.2">54</text>
<text x="112.4" y="172.7">56</text>
<text x="128.7" y="170.2">53</text>
<text x="128.7" y="172.7">55</text>
<text x="155.3" y="168.5">XmmcDATA1_0</text>
<text x="71.8" y="178.6">XmmcCDn0</text>
<text x="112.4" y="175.2">58</text>
<text x="112.4" y="177.8">60</text>
<text x="128.7" y="175.2">57</text>
<text x="128.7" y="177.8">59</text>
<text x="158.1" y="178.6">XmmcCDn1</text>
<text x="202.8" y="191.6">Title</text>
<text x="202.8" y="199.2">Size</text>
<text x="205.3" y="201.7">A4</text>
<text x="212.9" y="199.2">Document Number</text>
<text x="286.5" y="199.2">Rev</text>
<text x="289" y="201.7">&lt;RevCod</text>
<text x="202.8" y="206.8">Date:</text>
<text x="216" y="206.8">Monday, January 30, 2012</text>
<text x="253.5" y="206.8">Sheet</text>
<text x="266.2" y="206.8">1</text>
<text x="273.8" y="206.8">of</text>
<text x="281.4" y="206.8">13</text>
</g>
<g font-size="2.3" fill="#000080">
<text x="116.8" y="9.8">CN1</text>
<text x="223.3" y="40.3">M1</text>
<text x="236" y="40.3">M2</text>
<text x="220.8" y="42.8">HOLE-TH</text>
<text x="233.5" y="42.8">HOLE-TH</text>
<text x="114.2" y="91.1">HM08400060</text>
<text x="28" y="98.7">FB38</text>
<text x="28" y="101.2">HH-1M1608-600JT</text>
<text x="116.8" y="101.2">CN2</text>
<text x="81.2" y="103.7">FB1</text>
<text x="93.9" y="103.7">HH-1M1608-600JT2</text>
<text x="137.1" y="103.7">FB2</text>
<text x="152.3" y="103.7">HH-1M1608-600JT</text>
<text x="114.2" y="182.4">HM08400060</text>
</g>
<g font-size="2.3" fill="#f00">
<text x="99.5" y="45.3">XvVD1</text>
<text x="99.5" y="47.9">XvVD3</text>
<text x="137.6" y="45.3">XvVD0</text>
<text x="137.6" y="47.9">XvVD2</text>
<text x="99.5" y="50.4">XvVD5</text>
<text x="99.5" y="52.9">XvVD7</text>
<text x="137.6" y="50.4">XvVD4</text>
<text x="137.6" y="52.9">XvVD6</text>
<text x="99.5" y="55.5">XvVD9</text>
<text x="99.5" y="58">XvVD11</text>
<text x="137.6" y="55.5">XvVD8</text>
<text x="137.6" y="58">XvVD10</text>
<text x="99.5" y="60.5">XvVD13</text>
<text x="99.5" y="63.1">XvVD15</text>
<text x="137.6" y="60.5">XvVD12</text>
<text x="137.6" y="63.1">XvVD14</text>
<text x="99.5" y="68.2">XvVD17</text>
<text x="99.5" y="70.7">XvVD19</text>
<text x="137.6" y="68.2">XvVD16</text>
<text x="137.6" y="70.7">XvVD18</text>
<text x="99.5" y="75.8">XvVD23</text>
<text x="99.5" y="73.2">XvVD21</text>
<text x="137.6" y="73.2">XvVD20</text>
<text x="137.6" y="75.8">XvVD22</text>
</g>
<g font-size="2">
<text x="31.7" y="2">5</text>
<text x="90" y="2">4</text>
<text x="148.3" y="2">3</text>
<text x="206.6" y="2">2</text>
<text x="264.9" y="2">1</text>
<text x=".7" y="29.8">D</text>
<text x="294.7" y="29.8">D</text>
<text x=".7" y="81">C</text>
<text x="294.7" y="81">C</text>
<text x=".7" y="132.1">B</text>
<text x="294.7" y="132.1">B</text>
<text x=".7" y="183.3">A</text>
<text x="294.7" y="183.3">A</text>
<text x="31.7" y="209.1">5</text>
<text x="90" y="209.1">4</text>
<text x="148.3" y="209.1">3</text>
<text x="206.6" y="209.1">2</text>
<text x="264.9" y="209.1">1</text>
</g>
</svg>
